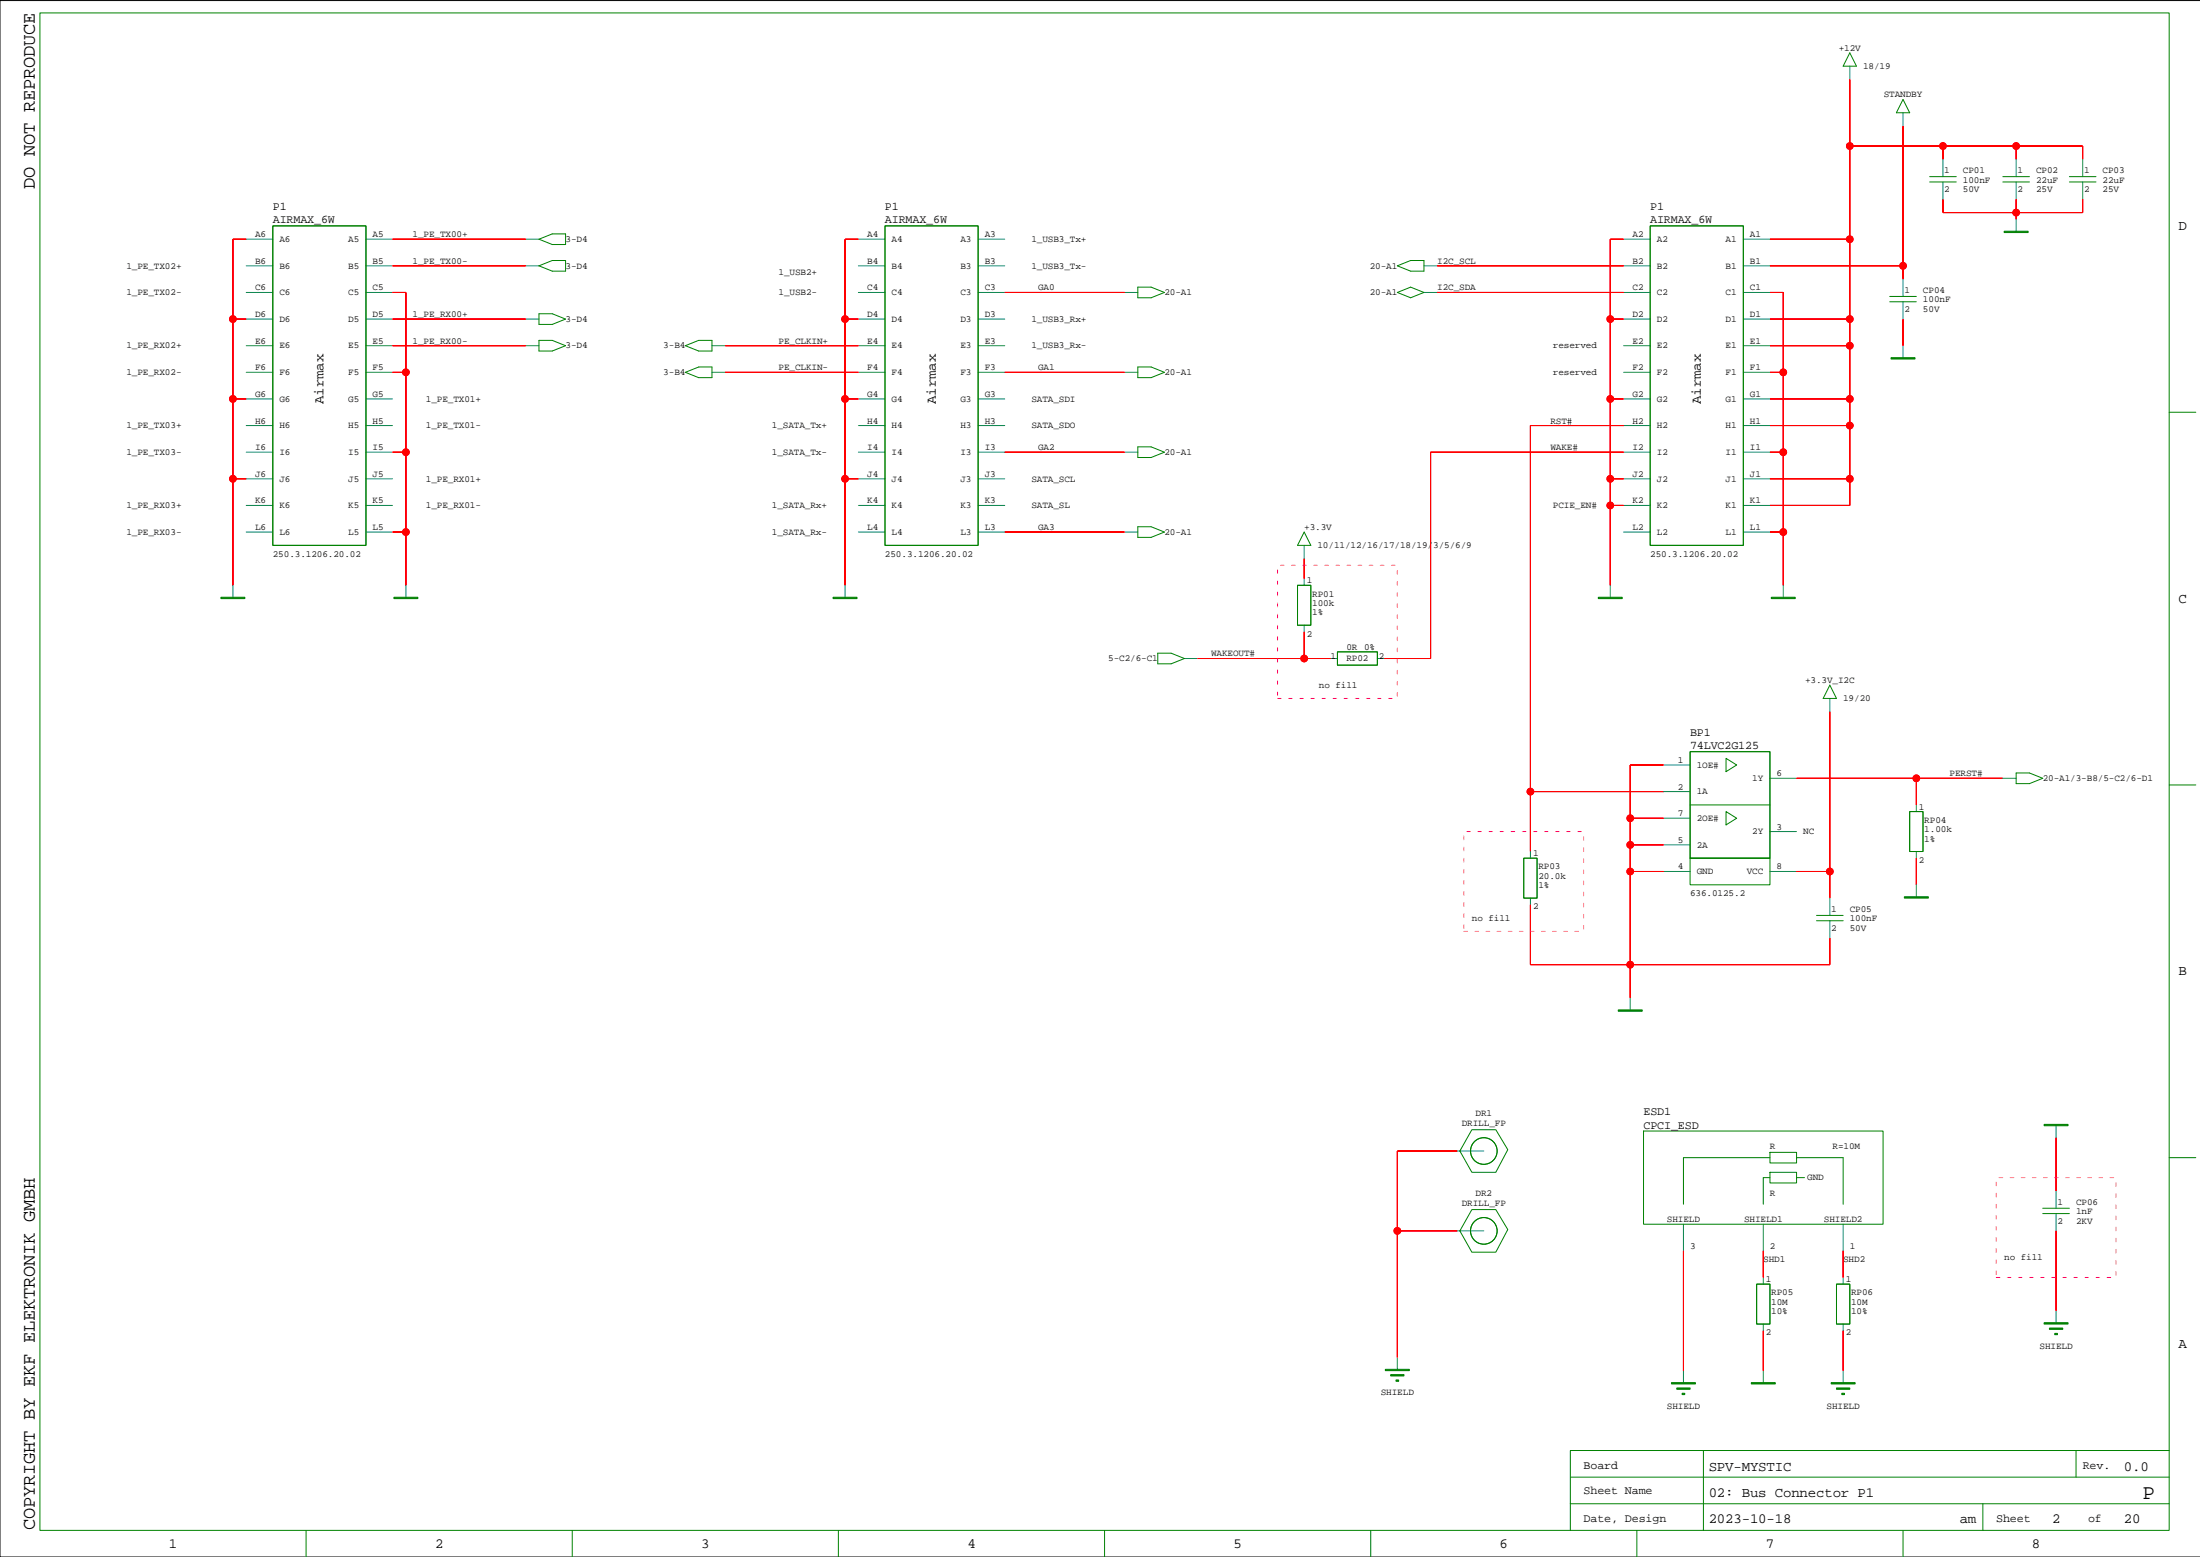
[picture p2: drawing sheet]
<svg xmlns="http://www.w3.org/2000/svg" width="420mm" height="297mm" viewBox="0 0 420 297" stroke-linecap="round" stroke-linejoin="round" font-family="sans-serif">
<path d="M419.9 .1h-419.9v296.9h419.9" fill="none" stroke="#000" stroke-width=".19"/>
<g fill="none" stroke="#008200" stroke-width=".19">
<path d="M7.6 2.5h406.3v289.5h-406.3zM353 10.1l1.2 2.5h-2.5zM363.1 19l1.3 2.5h-2.5zM413.9 78.6h5.1M248.9 101.5l1.2 2.5h-2.5zM349.2 130.7l1.2 2.5h-2.5zM413.9 149.8h5.1M413.9 220.9h5.1M325 276.7v15.3M396.1 276.7v5.1M413.9 276.7h-114.2v15.3M58.4 292v5"/>
<path d="M109.2 292v5M160 292v5M210.8 292v5M261.6 292v5M299.7 281.8h114.2M299.7 286.9h114.2M312.3 292v5M363.1 292v5M378.4 286.9v5.1"/>
</g>
<g fill="none" stroke="#008080" stroke-width=".19">
<path d="M353 12.6v2.6M363.1 21.5v2.6M370.8 30.4v3.3M370.8 34.7v3.3M384.7 30.4v3.3M384.7 34.7v3.3M397.4 30.4v3.3M397.4 34.7v3.3M47 45.6h5.1M47 50.7h5.1M47 55.8h5.1M69.8 45.6h5.1"/>
<path d="M69.8 50.7h5.1M69.8 55.8h5.1M163.8 45.6h5.1M163.8 50.7h5.1M163.8 55.8h5.1M186.6 45.6h5.1M186.6 50.7h5.1M186.6 55.8h5.1M309.8 45.6h5.1M309.8 50.7h5.1M309.8 55.8h5.1M332.7 45.6h5"/>
<path d="M332.7 50.7h5M332.7 55.8h5M363.1 53.3v3.3M363.1 57.6v3.3M384.7 41.8v2.3M47 60.9h5.1M47 66h5.1M47 71h5.1M47 76.1h5.1M69.8 60.9h5.1M69.8 66h5.1M69.8 71h5.1"/>
<path d="M69.8 76.1h5.1M163.8 60.9h5.1M163.8 66h5.1M163.8 71h5.1M163.8 76.1h5.1M186.6 60.9h5.1M186.6 66h5.1M186.6 71h5.1M186.6 76.1h5.1M309.8 60.9h5.1M309.8 66h5.1M309.8 71h5.1"/>
<path d="M309.8 76.1h5.1M332.7 60.9h5M332.7 66h5M332.7 71h5M332.7 76.1h5M363.1 66v2.2M47 81.2h5.1M47 86.3h5.1M47 91.3h5.1M47 96.4h5.1M69.8 81.2h5.1M69.8 86.3h5.1"/>
<path d="M69.8 91.3h5.1M69.8 96.4h5.1M163.8 81.2h5.1M163.8 86.3h5.1M163.8 91.3h5.1M163.8 96.4h5.1M186.6 81.2h5.1M186.6 86.3h5.1M186.6 91.3h5.1M186.6 96.4h5.1M309.8 81.2h5.1M309.8 86.3h5.1"/>
<path d="M309.8 91.3h5.1M309.8 96.4h5.1M332.7 81.2h5M332.7 86.3h5M332.7 91.3h5M332.7 96.4h5M44.4 111.7v2.2M47 101.5h5.1M69.8 101.5h5.1M77.5 111.7v2.2M161.3 111.7v2.2M163.8 101.5h5.1"/>
<path d="M186.6 101.5h5.1M248.9 104v2.6M248.9 110.4v1.3M248.9 119.3v1.2M307.3 111.7v2.2M309.8 101.5h5.1M332.7 101.5h5M340.3 111.7v2.2M253.9 125.6h1.3M262.8 125.6h1.3M349.2 133.2v2.6M317.4 151h5.1"/>
<path d="M317.4 156.1h5.1M317.4 145.9h5.1M337.7 148.5h5.1M337.7 158.6h5.1M365.7 153.6v1.2M292 162.4v1.3M292 171.3v1.3M317.4 166.3h5.1M317.4 161.2h5.1M337.7 166.3h5.1M349.2 171.3v3.3M349.2 175.7v3.3"/>
<path d="M365.7 162.4v1.3M365.7 168.8v2.3M311.1 190.4v2.3M278.1 219.6h5M392.3 214.8v2.2M278.1 234.8h5M321.2 233.6v5M336.5 233.6v5M351.7 233.6v5M392.3 227.2v3.3M392.3 231.5v3.3M266.6 258.9v2.3"/>
<path d="M336.5 243.7v1.3M336.5 252.6v1.3M351.7 243.7v1.3M351.7 252.6v1.3M392.3 250.1v2.2M321.2 261.5v2.3M336.5 261.5v2.3M351.7 261.5v2.3"/>
</g>
<g fill="none" stroke="#008000" stroke-width=".19">
<path d="M368.2 34.7h5.1M368.2 33.7h5.1M382.2 34.7h5.1M382.2 33.7h5.1M394.9 34.7h5.1M394.9 33.7h5.1M52.1 43.1h17.7v60.9h-17.7zM168.9 43.1h17.7v60.9h-17.7zM314.9 43.1h17.8v60.9h-17.8zM360.6 57.6h5.1M360.6 56.6h5.1M247.6 111.7h2.5v7.6h-2.5z"/>
<path d="M255.2 124.4h7.6v2.5h-7.6zM322.5 143.4h15.2v20.3h-15.2zM322.5 153.6h15.2M329.4 144.7l2 1.2-2 1.3zM329.4 154.8l2 1.3-2 1.3zM364.4 154.8h2.5v7.6h-2.5zM290.8 163.7h2.5v7.6h-2.5zM322.5 163.7h15.2v5.1h-15.2zM346.6 175.7h5.1M346.6 174.6h5.1M280.9 215.5h4.5l2.3 3.8-2.3 4.3h-4.5l-2.3-4zM313.6 215.8h45.7v17.8h-45.7z"/>
<path d="M337.7 219.8h5.1v2.1h-5.1zM280.9 230.8h4.5l2.3 3.8-2.3 4.3h-4.5l-2.3-4.1zM337.7 223.6h5.1v2.1h-5.1zM337.7 220.9h-16.5v8.8M337.7 224.7h-1.2v5M342.8 220.9h8.9v8.8M342.8 224.7h1.5M389.8 231.5h5.1M389.8 230.5h5.1M335.2 245h2.5v7.6h-2.5zM350.4 245h2.6v7.6h-2.6z"/>
<circle cx="283.1" cy="219.6" r="2.54"/>
<circle cx="283.1" cy="234.8" r="2.54"/>
</g>
<g fill="#008000" stroke="#008000" stroke-width=".19">
<path d="M360.9 68.2h4.5v.3h-4.5z" fill-rule="evenodd"/>
<path d="M382.4 44.1h4.6v.3h-4.6z" fill-rule="evenodd"/>
<path d="M338 113.9h4.6v.3h-4.6z" fill-rule="evenodd"/>
<path d="M305 113.9h4.6v.3h-4.6z" fill-rule="evenodd"/>
<path d="M159 113.9h4.5v.3h-4.5z" fill-rule="evenodd"/>
<path d="M75.2 113.9h4.5v.3h-4.5z" fill-rule="evenodd"/>
<path d="M42.2 113.9h4.5v.3h-4.5z" fill-rule="evenodd"/>
<path d="M334.2 263.8h4.6v.2h-4.6z" fill-rule="evenodd"/>
<path d="M349.4 263.8h4.6v.2h-4.6z" fill-rule="evenodd"/>
<path d="M350.4 264.8h2.6v.2h-2.6z" fill-rule="evenodd"/>
<path d="M351.5 265.8h.5v.3h-.5z" fill-rule="evenodd"/>
<path d="M319 263.8h4.5v.2h-4.5z" fill-rule="evenodd"/>
<path d="M320 264.8h2.5v.2h-2.5z" fill-rule="evenodd"/>
<path d="M321 265.8h.5v.3h-.5z" fill-rule="evenodd"/>
<path d="M390.1 214.5h4.5v.3h-4.5z" fill-rule="evenodd"/>
<path d="M390.1 252.3h4.5v.3h-4.5z" fill-rule="evenodd"/>
<path d="M391.1 253.4h2.5v.2h-2.5z" fill-rule="evenodd"/>
<path d="M392.1 254.4h.5v.2h-.5z" fill-rule="evenodd"/>
<path d="M308.8 192.7h4.6v.2h-4.6z" fill-rule="evenodd"/>
<path d="M363.4 171.1h4.6v.2h-4.6z" fill-rule="evenodd"/>
<path d="M264.4 261.2h4.5v.3h-4.5z" fill-rule="evenodd"/>
<path d="M265.4 262.2h2.5v.3h-2.5z" fill-rule="evenodd"/>
<path d="M266.4 263.3h.5v.2h-.5z" fill-rule="evenodd"/>
</g>
<g fill="none" stroke="#007d7b" stroke-width=".19">
<path d="M100.3 50.7h2.5M100.3 45.6h2.5M214.6 55.8h2.5M271.7 50.7h2.6M271.7 55.8h2.6M100.3 66h2.5M100.3 60.9h2.5M135.9 66h2.5M135.9 71h2.5M214.6 71h2.5M214.6 86.3h2.5M214.6 101.5h2.5"/>
<path d="M226 125.6h2.5M382.2 148.5h2.5"/>
</g>
<g fill="none" stroke="#007d00" stroke-width=".19">
<path d="M102.8 50.7l2.6-1h2.5v2h-2.5zM102.8 45.6l2.6-1h2.5v2.1h-2.5zM102.8 59.9h2.6l2.5 1-2.5 1h-2.6zM217.1 54.8h2.6l2.5 1-2.5 1h-2.6zM266.6 50.7l2.6-1h2.5v2h-2.5zM266.6 55.8l2.6-1 2.5 1-2.5 1zM102.8 64.9h2.6l2.5 1.1-2.5 1h-2.6zM130.8 66l2.5-1.1h2.6v2.1h-2.6zM130.8 71l2.5-1h2.6v2h-2.6zM217.1 70h2.6l2.5 1-2.5 1h-2.6zM217.1 85.3h2.6l2.5 1-2.5 1h-2.6zM217.1 100.5h2.6l2.5 1-2.5 1h-2.6z"/>
<path d="M220.9 124.6h2.6l2.5 1-2.5 1h-2.6zM384.7 147.5h2.6l2.5 1-2.5 1h-2.6z"/>
</g>
<g fill="#f00" stroke="#f00" stroke-width=".19">
<path d="M340.3 101.5v10.2z" fill-rule="evenodd"/>
<path d="M337.7 101.5h2.6z" fill-rule="evenodd"/>
<path d="M337.7 86.3h2.6z" fill-rule="evenodd"/>
<path d="M340.3 86.3v15.2z" fill-rule="evenodd"/>
<path d="M337.7 71h2.6z" fill-rule="evenodd"/>
<path d="M337.7 55.8h2.6z" fill-rule="evenodd"/>
<path d="M340.3 55.8v15.2z" fill-rule="evenodd"/>
<path d="M340.3 71v15.3z" fill-rule="evenodd"/>
<path d="M161.3 91.3v20.4z" fill-rule="evenodd"/>
<path d="M161.3 91.3h2.5z" fill-rule="evenodd"/>
<path d="M161.3 76.1h2.5z" fill-rule="evenodd"/>
<path d="M161.3 76.1v15.2z" fill-rule="evenodd"/>
<path d="M161.3 60.9h2.5z" fill-rule="evenodd"/>
<path d="M161.3 60.9v15.2z" fill-rule="evenodd"/>
<path d="M161.3 45.6h2.5z" fill-rule="evenodd"/>
<path d="M161.3 45.6v15.3z" fill-rule="evenodd"/>
<path d="M77.5 101.5v10.2z" fill-rule="evenodd"/>
<path d="M74.9 101.5h2.6z" fill-rule="evenodd"/>
<path d="M74.9 86.3h2.6z" fill-rule="evenodd"/>
<path d="M77.5 86.3v15.2z" fill-rule="evenodd"/>
<path d="M74.9 71h2.6z" fill-rule="evenodd"/>
<path d="M77.5 71v15.3z" fill-rule="evenodd"/>
<path d="M74.9 55.8h2.6z" fill-rule="evenodd"/>
<path d="M77.5 55.8v15.2z" fill-rule="evenodd"/>
<path d="M44.4 91.3v20.4z" fill-rule="evenodd"/>
<path d="M44.4 91.3h2.6z" fill-rule="evenodd"/>
<path d="M44.4 76.1h2.6z" fill-rule="evenodd"/>
<path d="M44.4 60.9h2.6z" fill-rule="evenodd"/>
<path d="M44.4 60.9v15.2z" fill-rule="evenodd"/>
<path d="M44.4 45.6h2.6z" fill-rule="evenodd"/>
<path d="M44.4 45.6v15.3z" fill-rule="evenodd"/>
<path d="M44.4 76.1v15.2z" fill-rule="evenodd"/>
<path d="M336.5 253.9v7.6z" fill-rule="evenodd"/>
<path d="M392.3 217v10.2z" fill-rule="evenodd"/>
<path d="M353 15.2v12.7z" fill-rule="evenodd"/>
<path d="M384.7 27.9v2.5z" fill-rule="evenodd"/>
<path d="M397.4 27.9v2.5z" fill-rule="evenodd"/>
<path d="M370.8 27.9v2.5z" fill-rule="evenodd"/>
<path d="M384.7 27.9h12.7z" fill-rule="evenodd"/>
<path d="M353 27.9v17.7z" fill-rule="evenodd"/>
<path d="M337.7 96.4h15.3z" fill-rule="evenodd"/>
<path d="M353 91.3v5.1z" fill-rule="evenodd"/>
<path d="M337.7 91.3h15.3z" fill-rule="evenodd"/>
<path d="M353 81.2v10.1z" fill-rule="evenodd"/>
<path d="M337.7 81.2h15.3z" fill-rule="evenodd"/>
<path d="M353 76.1v5.1z" fill-rule="evenodd"/>
<path d="M353 66v10.1z" fill-rule="evenodd"/>
<path d="M337.7 66h15.3z" fill-rule="evenodd"/>
<path d="M353 60.9v5.1z" fill-rule="evenodd"/>
<path d="M337.7 60.9h15.3z" fill-rule="evenodd"/>
<path d="M353 45.6v15.3z" fill-rule="evenodd"/>
<path d="M337.7 45.6h15.3z" fill-rule="evenodd"/>
<path d="M337.7 76.1h15.3z" fill-rule="evenodd"/>
<path d="M353 27.9h17.8z" fill-rule="evenodd"/>
<path d="M370.8 27.9h13.9z" fill-rule="evenodd"/>
<path d="M74.9 45.6h25.4z" fill-rule="evenodd"/>
<path d="M74.9 60.9h25.4z" fill-rule="evenodd"/>
<path d="M74.9 66h25.4z" fill-rule="evenodd"/>
<path d="M351.7 253.9v7.6z" fill-rule="evenodd"/>
<path d="M321.2 238.6v22.9z" fill-rule="evenodd"/>
<path d="M392.3 234.8v15.3z" fill-rule="evenodd"/>
<path d="M351.7 238.6v5.1z" fill-rule="evenodd"/>
<path d="M336.5 238.6v5.1z" fill-rule="evenodd"/>
<path d="M74.9 50.7h25.4z" fill-rule="evenodd"/>
<path d="M138.4 66h25.4z" fill-rule="evenodd"/>
<path d="M138.4 71h25.4z" fill-rule="evenodd"/>
<path d="M273 86.3v39.3z" fill-rule="evenodd"/>
<path d="M264.1 125.6h8.9z" fill-rule="evenodd"/>
<path d="M273 86.3h36.8z" fill-rule="evenodd"/>
<path d="M191.7 55.8h22.9z" fill-rule="evenodd"/>
<path d="M191.7 71h22.9z" fill-rule="evenodd"/>
<path d="M191.7 86.3h22.9z" fill-rule="evenodd"/>
<path d="M191.7 101.5h22.9z" fill-rule="evenodd"/>
<path d="M274.3 55.8h35.5z" fill-rule="evenodd"/>
<path d="M274.3 50.7h35.5z" fill-rule="evenodd"/>
<path d="M292 151h25.4z" fill-rule="evenodd"/>
<path d="M292 151v11.4z" fill-rule="evenodd"/>
<path d="M292 81.2h17.8z" fill-rule="evenodd"/>
<path d="M292 81.2v69.8z" fill-rule="evenodd"/>
<path d="M248.9 120.5v5.1z" fill-rule="evenodd"/>
<path d="M248.9 125.6h5z" fill-rule="evenodd"/>
<path d="M228.5 125.6h20.4z" fill-rule="evenodd"/>
<path d="M248.9 106.6v3.8z" fill-rule="evenodd"/>
<path d="M365.7 148.5v5.1z" fill-rule="evenodd"/>
<path d="M342.8 148.5h22.9z" fill-rule="evenodd"/>
<path d="M365.7 148.5h16.5z" fill-rule="evenodd"/>
<path d="M349.2 135.8v30.5z" fill-rule="evenodd"/>
<path d="M342.8 166.3h6.4z" fill-rule="evenodd"/>
<path d="M349.2 166.3v5z" fill-rule="evenodd"/>
<path d="M292 172.6v11.4z" fill-rule="evenodd"/>
<path d="M311.1 184v6.4z" fill-rule="evenodd"/>
<path d="M311.1 145.9h6.3z" fill-rule="evenodd"/>
<path d="M311.1 156.1h6.3z" fill-rule="evenodd"/>
<path d="M311.1 166.3h6.3z" fill-rule="evenodd"/>
<path d="M311.1 161.2v5.1z" fill-rule="evenodd"/>
<path d="M311.1 145.9v10.2z" fill-rule="evenodd"/>
<path d="M311.1 156.1v5.1z" fill-rule="evenodd"/>
<path d="M311.1 161.2h6.3z" fill-rule="evenodd"/>
<path d="M311.1 184h38.1z" fill-rule="evenodd"/>
<path d="M311.1 166.3v17.7z" fill-rule="evenodd"/>
<path d="M349.2 179v5z" fill-rule="evenodd"/>
<path d="M292 184h19.1z" fill-rule="evenodd"/>
<path d="M365.7 163.7v5.1z" fill-rule="evenodd"/>
<path d="M363.1 60.9v5.1z" fill-rule="evenodd"/>
<path d="M397.4 38v2.6z" fill-rule="evenodd"/>
<path d="M384.7 38v2.6z" fill-rule="evenodd"/>
<path d="M370.8 38v2.6z" fill-rule="evenodd"/>
<path d="M384.7 40.6v1.2z" fill-rule="evenodd"/>
<path d="M370.8 40.6h13.9z" fill-rule="evenodd"/>
<path d="M384.7 40.6h12.7z" fill-rule="evenodd"/>
<path d="M363.1 50.7v2.6z" fill-rule="evenodd"/>
<path d="M337.7 50.7h25.4z" fill-rule="evenodd"/>
<path d="M363.1 24.1v26.6z" fill-rule="evenodd"/>
<path d="M307.3 96.4h2.5z" fill-rule="evenodd"/>
<path d="M307.3 96.4v15.3z" fill-rule="evenodd"/>
<path d="M307.3 91.3v5.1z" fill-rule="evenodd"/>
<path d="M307.3 91.3h2.5z" fill-rule="evenodd"/>
<path d="M307.3 76.1h2.5z" fill-rule="evenodd"/>
<path d="M307.3 76.1v15.2z" fill-rule="evenodd"/>
<path d="M307.3 60.9h2.5z" fill-rule="evenodd"/>
<path d="M307.3 45.6h2.5z" fill-rule="evenodd"/>
<path d="M307.3 45.6v15.3z" fill-rule="evenodd"/>
<path d="M307.3 60.9v15.2z" fill-rule="evenodd"/>
<path d="M266.6 219.6h11.5z" fill-rule="evenodd"/>
<path d="M266.6 219.6v15.2z" fill-rule="evenodd"/>
<path d="M266.6 234.8h11.5z" fill-rule="evenodd"/>
<path d="M266.6 234.8v24.1z" fill-rule="evenodd"/>
<circle cx="340.3" cy="101.5" r=".63"/>
<circle cx="340.3" cy="86.3" r=".63"/>
<circle cx="340.3" cy="71" r=".63"/>
<circle cx="161.3" cy="91.3" r=".63"/>
<circle cx="161.3" cy="76.1" r=".63"/>
<circle cx="161.3" cy="60.9" r=".63"/>
<circle cx="77.5" cy="101.5" r=".63"/>
<circle cx="77.5" cy="86.3" r=".63"/>
<circle cx="77.5" cy="71" r=".63"/>
<circle cx="44.4" cy="60.9" r=".63"/>
<circle cx="44.4" cy="91.3" r=".63"/>
<circle cx="44.4" cy="76.1" r=".63"/>
<circle cx="353" cy="91.3" r=".63"/>
<circle cx="353" cy="81.2" r=".63"/>
<circle cx="353" cy="66" r=".63"/>
<circle cx="353" cy="60.9" r=".63"/>
<circle cx="353" cy="45.6" r=".63"/>
<circle cx="353" cy="76.1" r=".63"/>
<circle cx="353" cy="27.9" r=".63"/>
<circle cx="370.8" cy="27.9" r=".63"/>
<circle cx="384.7" cy="27.9" r=".63"/>
<circle cx="292" cy="151" r=".63"/>
<circle cx="248.9" cy="125.6" r=".63"/>
<circle cx="365.7" cy="148.5" r=".63"/>
<circle cx="349.2" cy="166.3" r=".63"/>
<circle cx="311.1" cy="156.1" r=".63"/>
<circle cx="311.1" cy="161.2" r=".63"/>
<circle cx="311.1" cy="166.3" r=".63"/>
<circle cx="311.1" cy="184" r=".63"/>
<circle cx="384.7" cy="40.6" r=".63"/>
<circle cx="363.1" cy="50.7" r=".63"/>
<circle cx="307.3" cy="96.4" r=".63"/>
<circle cx="307.3" cy="91.3" r=".63"/>
<circle cx="307.3" cy="76.1" r=".63"/>
<circle cx="307.3" cy="60.9" r=".63"/>
<circle cx="266.6" cy="234.8" r=".63"/>
</g>
<g fill="none" stroke="#f00" stroke-width=".19">
<path d="M353 15.2v81.2h-15.3M353 27.9h44.4v2.5M363.1 24.1v29.2M370.8 38v2.6h26.6v-2.6M370.8 27.9v2.5M384.7 27.9v2.5M384.7 38v3.8M47 45.6h-2.6v66.1M74.9 55.8h2.6v55.9M74.9 45.6h25.4M74.9 50.7h25.4M163.8 45.6h-2.5v66.1"/>
<path d="M191.7 55.8h22.9M274.3 55.8h35.5M274.3 50.7h35.5M309.8 45.6h-2.5v66.1M337.7 55.8h2.6v55.9M337.7 45.6h15.3M337.7 50.7h25.4M44.4 76.1h2.6M44.4 60.9h2.6M74.9 71h2.6M74.9 60.9h25.4M74.9 66h25.4"/>
<path d="M138.4 71h25.4M138.4 66h25.4M161.3 76.1h2.5M161.3 60.9h2.5M191.7 71h22.9M307.3 76.1h2.5M307.3 60.9h2.5M337.7 71h2.6M337.7 76.1h15.3M337.7 60.9h15.3M337.7 66h15.3M363.1 60.9v5.1"/>
<path d="M44.4 91.3h2.6M74.9 86.3h2.6M161.3 91.3h2.5M191.7 86.3h22.9M307.3 91.3h2.5M307.3 96.4h2.5M309.8 86.3h-36.8v39.3h-8.9M309.8 81.2h-17.8v81.2M337.7 86.3h2.6M337.7 91.3h15.3M337.7 81.2h15.3M74.9 101.5h2.6"/>
<path d="M191.7 101.5h22.9M248.9 106.6v3.8M337.7 101.5h2.6M228.5 125.6h25.4M248.9 120.5v5.1M349.2 135.8v35.5M292 151h25.4M311.1 156.1h6.3M317.4 145.9h-6.3v44.5M342.8 148.5h39.4M365.7 148.5v5.1M292 172.6v11.4h57.2v-5"/>
<path d="M311.1 166.3h6.3M311.1 161.2h6.3M342.8 166.3h6.4M365.7 163.7v5.1M278.1 219.6h-11.5v39.3M392.3 217v10.2M266.6 234.8h11.5M321.2 238.6v22.9M336.5 238.6v5.1M351.7 238.6v5.1M392.3 234.8v15.3M336.5 253.9v7.6"/>
<path d="M351.7 253.9v7.6"/>
<circle cx="353" cy="27.9" r=".63"/>
<circle cx="370.8" cy="27.9" r=".63"/>
<circle cx="384.7" cy="27.9" r=".63"/>
<circle cx="353" cy="45.6" r=".63"/>
<circle cx="363.1" cy="50.7" r=".63"/>
<circle cx="384.7" cy="40.6" r=".63"/>
<circle cx="44.4" cy="76.1" r=".63"/>
<circle cx="44.4" cy="60.9" r=".63"/>
<circle cx="77.5" cy="71" r=".63"/>
<circle cx="161.3" cy="76.1" r=".63"/>
<circle cx="161.3" cy="60.9" r=".63"/>
<circle cx="307.3" cy="76.1" r=".63"/>
<circle cx="307.3" cy="60.9" r=".63"/>
<circle cx="340.3" cy="71" r=".63"/>
<circle cx="353" cy="76.1" r=".63"/>
<circle cx="353" cy="60.9" r=".63"/>
<circle cx="353" cy="66" r=".63"/>
<circle cx="44.4" cy="91.3" r=".63"/>
<circle cx="77.5" cy="86.3" r=".63"/>
<circle cx="161.3" cy="91.3" r=".63"/>
<circle cx="307.3" cy="96.4" r=".63"/>
<circle cx="307.3" cy="91.3" r=".63"/>
<circle cx="340.3" cy="86.3" r=".63"/>
<circle cx="353" cy="81.2" r=".63"/>
<circle cx="353" cy="91.3" r=".63"/>
<circle cx="77.5" cy="101.5" r=".63"/>
<circle cx="340.3" cy="101.5" r=".63"/>
<circle cx="248.9" cy="125.6" r=".63"/>
<circle cx="292" cy="151" r=".63"/>
<circle cx="311.1" cy="156.1" r=".63"/>
<circle cx="365.7" cy="148.5" r=".63"/>
<circle cx="311.1" cy="161.2" r=".63"/>
<circle cx="311.1" cy="166.3" r=".63"/>
<circle cx="349.2" cy="166.3" r=".63"/>
<circle cx="311.1" cy="184" r=".63"/>
<circle cx="266.6" cy="234.8" r=".63"/>
</g>
<path d="M243.8 107.9h22.8v25.3h-22.8zM279.3 158.6h22.9v19.1h-22.9zM380.9 224.7h22.9v19h-22.9z" fill="none" stroke="#f0f" stroke-width=".19" stroke-dasharray=".7 1.4"/>
<text font-size="4" x="408.8" y="286">P</text>
<g font-size="3.6">
<text x="6.6" y="36.1" transform="rotate(-90 6.6 36.1)">DO NOT REPRODUCE</text>
<text x="6.6" y="292" transform="rotate(-90 6.6 292)">COPYRIGHT BY EKF ELEKTRONIK GMBH</text>
</g>
<g font-size="2.7">
<text x="415.7" y="43.9">D</text>
<text x="61.7" y="77" transform="rotate(-90 61.7 77)">Airmax</text>
<text x="178.6" y="77" transform="rotate(-90 178.6 77)">Airmax</text>
<text x="324.6" y="77" transform="rotate(-90 324.6 77)">Airmax</text>
<text x="415.7" y="115">C</text>
<text x="415.7" y="186.1">B</text>
<text x="415.7" y="257.2">A</text>
<text x="326.1" y="280.6">SPV-MYSTIC</text>
<text x="405.3" y="280.6">0.0</text>
<text x="326.1" y="285.6">02: Bus Connector P1</text>
<text x="326.1" y="290.5">2023-10-18</text>
<text x="374" y="290.5">am</text>
<text x="391.6" y="290.5">2</text>
<text x="405.3" y="290.5">20</text>
<text x="32.2" y="295.3">1</text>
<text x="83" y="295.3">2</text>
<text x="133.8" y="295.3">3</text>
<text x="184.6" y="295.3">4</text>
<text x="235.4" y="295.3">5</text>
<text x="286.2" y="295.3">6</text>
<text x="337" y="295.3">7</text>
<text x="387.7" y="295.3">8</text>
</g>
<g font-size="2.2">
<text x="52.1" y="40.1">P1</text>
<text x="168.9" y="40.1">P1</text>
<text x="314.9" y="40.1">P1</text>
<text x="52.1" y="42.6">AIRMAX_6W</text>
<text x="168.9" y="42.6">AIRMAX_6W</text>
<text x="314.9" y="42.6">AIRMAX_6W</text>
<text x="322.5" y="140.4">BP1</text>
<text x="322.5" y="142.9">74LVC2G125</text>
<text x="313.6" y="212.8">ESD1</text>
<text x="313.6" y="215.3">CPCI_ESD</text>
<text x="302.2" y="280.2">Board</text>
<text x="397.4" y="280.2">Rev.</text>
<text x="302.2" y="285">Sheet Name</text>
<text x="302.2" y="290.3">Date, Design</text>
<text x="380.9" y="290.3">Sheet</text>
<text x="398.4" y="290.3">of</text>
</g>
<g font-size="1.8">
<text x="350.9" y="9.7">+12V</text>
<text x="355.5" y="13.2">18/19</text>
<text x="359.5" y="18.6">STANDBY</text>
<text x="371" y="33.1">1</text>
<text x="374.6" y="33.1">CP01</text>
<text x="374.6" y="34.8">100nF</text>
<text x="385" y="33.1">1</text>
<text x="388.5" y="33.1">CP02</text>
<text x="388.5" y="34.8">22uF</text>
<text x="397.7" y="33.1">1</text>
<text x="401.2" y="33.1">CP03</text>
<text x="401.2" y="34.8">22uF</text>
<text x="371" y="36.6">2</text>
<text x="374.6" y="36.6">50V</text>
<text x="385" y="36.6">2</text>
<text x="388.5" y="36.6">25V</text>
<text x="397.7" y="36.6">2</text>
<text x="401.2" y="36.6">25V</text>
<text x="48.7" y="45.2">A6</text>
<text x="53.3" y="46.2">A6</text>
<text x="66.5" y="46.2">A5</text>
<text x="71.1" y="45.2">A5</text>
<text x="78.7" y="45.2">1_PE_TX00+</text>
<text x="107.9" y="46.2">3-D4</text>
<text x="165.5" y="45.2">A4</text>
<text x="170.1" y="46.2">A4</text>
<text x="183.3" y="46.2">A3</text>
<text x="187.9" y="45.2">A3</text>
<text x="196.8" y="46.2">1_USB3_Tx+</text>
<text x="311.5" y="45.2">A2</text>
<text x="316.2" y="46.2">A2</text>
<text x="329.3" y="46.2">A1</text>
<text x="333.9" y="45.2">A1</text>
<text x="24.1" y="51.2">1_PE_TX02+</text>
<text x="48.7" y="50.3">B6</text>
<text x="53.3" y="51.2">B6</text>
<text x="66.5" y="51.2">B5</text>
<text x="71.1" y="50.3">B5</text>
<text x="78.7" y="50.3">1_PE_TX00-</text>
<text x="107.9" y="51.2">3-D4</text>
<text x="148.6" y="52.5">1_USB2+</text>
<text x="165.5" y="50.3">B4</text>
<text x="170.1" y="51.2">B4</text>
<text x="183.3" y="51.2">B3</text>
<text x="187.9" y="50.3">B3</text>
<text x="196.8" y="51.2">1_USB3_Tx-</text>
<text x="261.4" y="51.2">20-A1</text>
<text x="274.3" y="50.3">I2C_SCL</text>
<text x="311.5" y="50.3">B2</text>
<text x="316.2" y="51.2">B2</text>
<text x="329.3" y="51.2">B1</text>
<text x="333.9" y="50.3">B1</text>
<text x="24.1" y="56.3">1_PE_TX02-</text>
<text x="48.7" y="55.4">C6</text>
<text x="53.3" y="56.3">C6</text>
<text x="66.5" y="56.3">C5</text>
<text x="71.1" y="55.4">C5</text>
<text x="148.6" y="56.3">1_USB2-</text>
<text x="165.5" y="55.4">C4</text>
<text x="170.1" y="56.3">C4</text>
<text x="183.3" y="56.3">C3</text>
<text x="187.9" y="55.4">C3</text>
<text x="198.1" y="55.4">GA0</text>
<text x="222.2" y="56.3">20-A1</text>
<text x="261.4" y="56.3">20-A1</text>
<text x="274.3" y="55.4">I2C_SDA</text>
<text x="311.5" y="55.4">C2</text>
<text x="316.2" y="56.3">C2</text>
<text x="329.3" y="56.3">C1</text>
<text x="333.9" y="55.4">C1</text>
<text x="363.4" y="59.5">2</text>
<text x="363.4" y="55.9">1</text>
<text x="366.9" y="59.5">50V</text>
<text x="366.9" y="57.7">100nF</text>
<text x="366.9" y="55.9">CP04</text>
<text x="48.7" y="65.6">E6</text>
<text x="48.7" y="60.5">D6</text>
<text x="53.3" y="61.4">D6</text>
<text x="66.5" y="61.4">D5</text>
<text x="71.1" y="65.6">E5</text>
<text x="71.1" y="60.5">D5</text>
<text x="78.7" y="60.5">1_PE_RX00+</text>
<text x="78.7" y="65.6">1_PE_RX00-</text>
<text x="107.9" y="61.4">3-D4</text>
<text x="148.6" y="65.6">PE_CLKIN+</text>
<text x="165.5" y="65.6">E4</text>
<text x="165.5" y="60.5">D4</text>
<text x="170.1" y="61.4">D4</text>
<text x="183.3" y="61.4">D3</text>
<text x="187.9" y="65.6">E3</text>
<text x="187.9" y="60.5">D3</text>
<text x="196.8" y="61.4">1_USB3_Rx+</text>
<text x="311.5" y="65.6">E2</text>
<text x="311.5" y="60.5">D2</text>
<text x="316.2" y="61.4">D2</text>
<text x="329.3" y="61.4">D1</text>
<text x="333.9" y="65.6">E1</text>
<text x="333.9" y="60.5">D1</text>
<text x="24.1" y="66.5">1_PE_RX02+</text>
<text x="24.1" y="71.6">1_PE_RX02-</text>
<text x="48.7" y="70.6">F6</text>
<text x="53.3" y="66.5">E6</text>
<text x="53.3" y="71.6">F6</text>
<text x="66.5" y="66.5">E5</text>
<text x="66.5" y="71.6">F5</text>
<text x="71.1" y="70.6">F5</text>
<text x="107.9" y="66.5">3-D4</text>
<text x="126.6" y="71.6">3-B4</text>
<text x="126.6" y="66.5">3-B4</text>
<text x="148.6" y="70.6">PE_CLKIN-</text>
<text x="165.5" y="70.6">F4</text>
<text x="170.1" y="66.5">E4</text>
<text x="170.1" y="71.6">F4</text>
<text x="183.3" y="66.5">E3</text>
<text x="183.3" y="71.6">F3</text>
<text x="187.9" y="70.6">F3</text>
<text x="196.8" y="66.5">1_USB3_Rx-</text>
<text x="198.1" y="70.6">GA1</text>
<text x="222.2" y="71.6">20-A1</text>
<text x="296.3" y="66.5">reserved</text>
<text x="296.3" y="71.6">reserved</text>
<text x="311.5" y="70.6">F2</text>
<text x="316.2" y="66.5">E2</text>
<text x="316.2" y="71.6">F2</text>
<text x="329.3" y="66.5">E1</text>
<text x="329.3" y="71.6">F1</text>
<text x="333.9" y="70.6">F1</text>
<text x="48.7" y="75.7">G6</text>
<text x="53.3" y="76.6">G6</text>
<text x="66.5" y="76.6">G5</text>
<text x="71.1" y="75.7">G5</text>
<text x="81.3" y="76.6">1_PE_TX01+</text>
<text x="165.5" y="75.7">G4</text>
<text x="170.1" y="76.6">G4</text>
<text x="183.3" y="76.6">G3</text>
<text x="187.9" y="75.7">G3</text>
<text x="196.8" y="76.6">SATA_SDI</text>
<text x="311.5" y="75.7">G2</text>
<text x="316.2" y="76.6">G2</text>
<text x="329.3" y="76.6">G1</text>
<text x="333.9" y="75.7">G1</text>
<text x="24.1" y="81.7">1_PE_TX03+</text>
<text x="48.7" y="80.8">H6</text>
<text x="53.3" y="81.7">H6</text>
<text x="66.5" y="81.7">H5</text>
<text x="71.1" y="80.8">H5</text>
<text x="81.3" y="81.7">1_PE_TX01-</text>
<text x="147.3" y="81.7">1_SATA_Tx+</text>
<text x="165.5" y="80.8">H4</text>
<text x="170.1" y="81.7">H4</text>
<text x="183.3" y="81.7">H3</text>
<text x="187.9" y="80.8">H3</text>
<text x="196.8" y="81.7">SATA_SDO</text>
<text x="295.8" y="80.8">RST#</text>
<text x="311.5" y="80.8">H2</text>
<text x="316.2" y="81.7">H2</text>
<text x="329.3" y="81.7">H1</text>
<text x="333.9" y="80.8">H1</text>
<text x="24.1" y="86.8">1_PE_TX03-</text>
<text x="48.7" y="85.9">I6</text>
<text x="53.3" y="86.8">I6</text>
<text x="66.5" y="86.8">I5</text>
<text x="71.1" y="85.9">I5</text>
<text x="147.3" y="86.8">1_SATA_Tx-</text>
<text x="165.5" y="85.9">I4</text>
<text x="170.1" y="86.8">I4</text>
<text x="183.3" y="86.8">I3</text>
<text x="187.9" y="85.9">I3</text>
<text x="198.1" y="85.9">GA2</text>
<text x="222.2" y="86.8">20-A1</text>
<text x="295.8" y="85.9">WAKE#</text>
<text x="311.5" y="85.9">I2</text>
<text x="316.2" y="86.8">I2</text>
<text x="329.3" y="86.8">I1</text>
<text x="333.9" y="85.9">I1</text>
<text x="48.7" y="91">J6</text>
<text x="53.3" y="91.9">J6</text>
<text x="66.5" y="91.9">J5</text>
<text x="71.1" y="91">J5</text>
<text x="81.3" y="91.9">1_PE_RX01+</text>
<text x="165.5" y="91">J4</text>
<text x="170.1" y="91.9">J4</text>
<text x="183.3" y="91.9">J3</text>
<text x="187.9" y="91">J3</text>
<text x="196.8" y="91.9">SATA_SCL</text>
<text x="311.5" y="91">J2</text>
<text x="316.2" y="91.9">J2</text>
<text x="329.3" y="91.9">J1</text>
<text x="333.9" y="91">J1</text>
<text x="24.1" y="97">1_PE_RX03+</text>
<text x="48.7" y="96">K6</text>
<text x="48.7" y="101.1">L6</text>
<text x="53.3" y="97">K6</text>
<text x="66.5" y="97">K5</text>
<text x="71.1" y="101.1">L5</text>
<text x="71.1" y="96">K5</text>
<text x="81.3" y="97">1_PE_RX01-</text>
<text x="147.3" y="97">1_SATA_Rx+</text>
<text x="165.5" y="96">K4</text>
<text x="165.5" y="101.1">L4</text>
<text x="170.1" y="97">K4</text>
<text x="183.3" y="97">K3</text>
<text x="187.9" y="101.1">L3</text>
<text x="187.9" y="96">K3</text>
<text x="196.8" y="97">SATA_SL</text>
<text x="198.1" y="101.1">GA3</text>
<text x="248.9" y="101.1">+3.3V</text>
<text x="296.3" y="97">PCIE_EN#</text>
<text x="311.5" y="96">K2</text>
<text x="311.5" y="101.1">L2</text>
<text x="316.2" y="97">K2</text>
<text x="329.3" y="97">K1</text>
<text x="333.9" y="101.1">L1</text>
<text x="333.9" y="96">K1</text>
<text x="24.1" y="102">1_PE_RX03-</text>
<text x="52.1" y="106.2">250.3.1206.20.02</text>
<text x="53.3" y="102">L6</text>
<text x="66.5" y="102">L5</text>
<text x="147.3" y="102">1_SATA_Rx-</text>
<text x="168.9" y="106.2">250.3.1206.20.02</text>
<text x="170.1" y="102">L4</text>
<text x="183.3" y="102">L3</text>
<text x="222.2" y="102">20-A1</text>
<text x="251.4" y="104.6">10/11/12/16/17/18/19/3/5/6/9</text>
<text x="314.9" y="106.2">250.3.1206.20.02</text>
<text x="316.2" y="102">L2</text>
<text x="329.3" y="102">L1</text>
<text x="249.4" y="111.3">1</text>
<text x="250.4" y="113.8">RP01</text>
<text x="250.4" y="115.6">100k</text>
<text x="250.4" y="117.4">1%</text>
<text x="231.1" y="125.2">WAKEOUT#</text>
<text x="249.4" y="121.4">2</text>
<text x="253.9" y="125.7">1</text>
<text x="256.9" y="124">0R</text>
<text x="260.3" y="124">0%</text>
<text x="263.1" y="125.7">2</text>
<text x="211.5" y="126.2">5-C2/6-C1</text>
<text x="251.7" y="131.2">no fill</text>
<text x="256.9" y="126.2">RP02</text>
<text x="344.4" y="130.3">+3.3V_I2C</text>
<text x="351.7" y="133.8">19/20</text>
<text x="320.2" y="145.6">1</text>
<text x="323.8" y="146.5">1OE#</text>
<text x="334.4" y="149">1Y</text>
<text x="339" y="148.1">6</text>
<text x="372" y="148.1">PERST#</text>
<text x="389.8" y="149">20-A1/3-B8/5-C2/6-D1</text>
<text x="320.2" y="155.7">7</text>
<text x="320.2" y="150.6">2</text>
<text x="323.8" y="151.5">1A</text>
<text x="366.2" y="154.4">1</text>
<text x="320.2" y="160.8">5</text>
<text x="323.8" y="161.7">2A</text>
<text x="323.8" y="156.6">2OE#</text>
<text x="334.4" y="159.2">2Y</text>
<text x="339" y="158.3">3</text>
<text x="344.1" y="159.2">NC</text>
<text x="367.2" y="157">RP04</text>
<text x="367.2" y="158.8">1.00k</text>
<text x="367.2" y="160.5">1%</text>
<text x="292.5" y="163.3">1</text>
<text x="293.6" y="165.9">RP03</text>
<text x="293.6" y="167.6">20.0k</text>
<text x="320.2" y="165.9">4</text>
<text x="323.8" y="166.8">GND</text>
<text x="333.3" y="166.8">VCC</text>
<text x="339" y="165.9">8</text>
<text x="366.2" y="164.6">2</text>
<text x="292.5" y="173.5">2</text>
<text x="293.6" y="169.4">1%</text>
<text x="322.5" y="171">636.0125.2</text>
<text x="349.4" y="174">1</text>
<text x="353" y="174">CP05</text>
<text x="280.9" y="175.7">no fill</text>
<text x="349.4" y="177.6">2</text>
<text x="353" y="175.8">100nF</text>
<text x="353" y="177.6">50V</text>
<text x="278.9" y="214.9">DRILL_FP</text>
<text x="281.6" y="212.9">DR1</text>
<text x="337.7" y="219.2">R</text>
<text x="349.7" y="219.2">R=10M</text>
<text x="344.9" y="225.2">GND</text>
<text x="278.9" y="230.1">DRILL_FP</text>
<text x="281.6" y="228.1">DR2</text>
<text x="318.1" y="233.2">SHIELD</text>
<text x="332.8" y="233.2">SHIELD1</text>
<text x="337.7" y="228.1">R</text>
<text x="348" y="233.2">SHIELD2</text>
<text x="392.6" y="229.9">1</text>
<text x="392.6" y="233.4">2</text>
<text x="396.1" y="229.9">CP06</text>
<text x="396.1" y="231.6">1nF</text>
<text x="396.1" y="233.4">2KV</text>
<text x="322.5" y="238.2">3</text>
<text x="337.7" y="238.2">2</text>
<text x="353" y="238.2">1</text>
<text x="336.5" y="240.8">SHD1</text>
<text x="337" y="244.6">1</text>
<text x="351.7" y="240.8">SHD2</text>
<text x="352.2" y="244.6">1</text>
<text x="382.4" y="240.4">no fill</text>
<text x="338" y="247.1">RP05</text>
<text x="338" y="248.9">10M</text>
<text x="338" y="250.7">10%</text>
<text x="353.2" y="250.7">10%</text>
<text x="353.2" y="248.9">10M</text>
<text x="353.2" y="247.1">RP06</text>
<text x="337" y="254.8">2</text>
<text x="352.2" y="254.8">2</text>
<text x="389.2" y="257.3">SHIELD</text>
<text x="263.5" y="266.2">SHIELD</text>
<text x="318.1" y="268.7">SHIELD</text>
<text x="348.6" y="268.7">SHIELD</text>
</g>
</svg>
